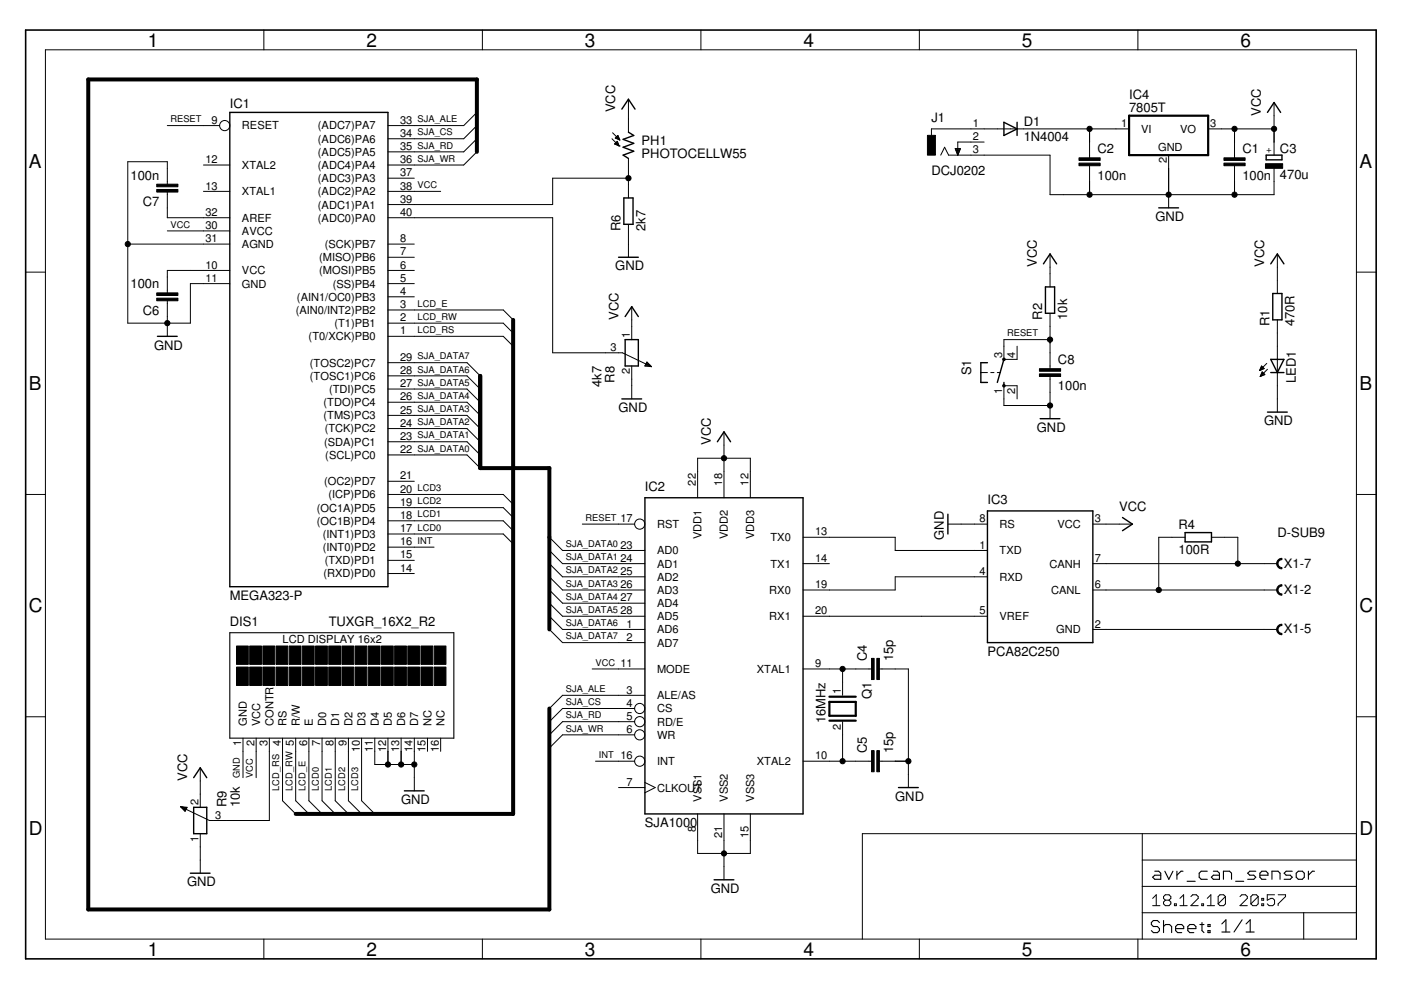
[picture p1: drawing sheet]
<svg xmlns="http://www.w3.org/2000/svg" width="297mm" height="210mm" viewBox="0 0 297 210" stroke-linecap="round" stroke-linejoin="round" font-family="sans-serif">
<g fill="#000" stroke="#000" stroke-width=".21">
<path d="M9.6 10.6v188.5zM55.9 6.4v4.2zM102.3 6.4v4.2zM148.6 6.4v4.2zM194.9 6.4v4.2zM241.3 6.4v4.2zM9.6 10.6h278zM27.1 34.3v17.5zM35.5 35.7v2.8zM35.5 38.5v.6zM35.5 34.3v1.4zM27.1 34.3h8.4z"/>
<path d="M43.1 35h5.6zM43.1 26.6h3.5zM35.5 26.6h7.6zM82.3 26.6h5.5zM82.3 29.4h5.5zM82.3 32.2h5.5zM82.3 35h5.5zM82.3 37.8h5.5zM87.8 26.6h10.5zM87.8 29.4h10.5zM87.8 32.2h10.5zM87.8 35h10.5z"/>
<path d="M101.1 23.8l-2.8 2.8zM101.1 26.6l-2.8 2.8zM98.3 32.2l2.8-2.8zM98.3 35l2.8-2.8zM117.2 37.8h16zM129.7 29.4l1.6 1.5zM129.9 28.2l1.5 1.5zM130.3 30.5l.6-.5zM130.3 30.5h.8zM130.4 30.4h.6zM130.4 29.3l.6-.6zM130.5 29.2h.7z"/>
<path d="M130.6 29.3h.7zM130.6 30.3h.4zM130.6 30.7h.6zM130.7 29h.4zM130.7 30.1h.2zM130.8 28.9h.3zM130.9 30l.4 .9zM130.9 29.4h.4zM131 30.8h.2zM131 28.7l.4 1zM131.2 29.6h.2zM130.3 30.5l1 .4z"/>
<path d="M130.4 29.3l1 .4zM133.2 39.2v2.8zM133.2 25.2v2.8zM133.2 33.6v2.8zM133.2 21v2.8zM133.2 23.8v1.4zM133.2 37.8v1.4zM133.2 36.4v1.4zM197.5 27.3v1.4zM200.3 31.2l-.8 1.7zM200.3 31.2l.8 1.7zM202.5 31.5h1.1z"/>
<path d="M202.6 31.6h1zM202.6 31.8h.9zM202.7 31.9h.8zM202.7 32h.7zM202.8 32.2h.6zM202.8 32.3h.5zM202.9 32.4h.4zM202.9 32.6h.3zM203 32.7h.2zM203.1 30.1v2.8zM202.5 31.5l.6 1.4zM201.1 32.9h2z"/>
<path d="M203.6 31.5l-.5 1.4zM197.5 27.3h8.4zM203.1 30.1h2.8zM203.1 32.9h2.8zM205.9 27.3h2.8zM205.9 30.1h2.8zM205.9 32.9h2.8zM208.7 32.9h13.9zM211.5 27.3h2.7zM208.7 27.3h2.8zM214.2 27.3h2.8zM217 27.3h14z"/>
<path d="M222.6 32.9v8.4zM231 30.1v2.8zM231 35.7v2.8zM231 32.9v.6zM231 35.1v.6zM231 38.5v2.8zM231 27.3v2.8zM231 27.3h5.6zM236.6 27.3h2.8zM247.8 32.9v2.8zM247.8 35.7v5.6zM256.2 27.3h2.7z"/>
<path d="M258.9 27.3h2.8zM261.7 30.1v2.8zM261.7 35.7v2.8zM261.7 32.9v.6zM261.7 35.1v.6zM261.7 38.5v2.8zM261.7 27.3v2.8zM261.7 27.3h8.4zM270.1 21.7v2.8zM270.1 35.7v2.8zM270.1 30.1v2.8zM270.1 38.5v2.8z"/>
<path d="M270.1 24.5v2.8zM270.1 27.3v2.8zM5.4 57.7h4.2zM27.1 51.8v16.7zM35.5 58.7v2.8zM35.5 41.3v2.8zM35.5 40.7v.6zM35.5 44.1v2.1zM35.5 57.3v1.4zM35.5 57.3h4.9zM43.1 51.8h5.6zM43.1 49h5.6z"/>
<path d="M43.1 46.2h5.6zM43.1 40.6h5.6zM43.1 57.3h5.6zM27.1 51.8h16zM35.5 49h7.6zM35.5 46.2h7.6zM40.4 57.3h2.7zM82.3 40.6h5.5zM82.3 43.4h5.5zM82.3 46.2h5.5zM82.3 51.8h5.5zM82.3 54.5h5.5z"/>
<path d="M82.3 57.3h5.5zM87.8 40.6h5.6zM87.8 43.4h29.4zM87.8 46.2h29.4zM117.2 37.8v5.6zM117.2 46.2v28.6zM133.2 47.6v2.8zM133.2 51.8v2.7zM133.2 50.4v1.4zM222.6 53.8v2.8zM222.6 58v2.8zM222.6 56.6v1.4z"/>
<path d="M222.6 41.3h2.8zM225.4 41.3h5.6zM247.8 41.3v2.8zM231 41.3h16.8zM247.8 41.3h13.9zM261.7 41.3h8.4zM270.8 53.8v2.8zM270.8 59.4v2.8zM270.8 56.6v2.8zM287.6 57.7h4.2zM27.1 68.5h8.4zM35.5 64.3v2.8z"/>
<path d="M35.5 63.8v.5zM35.5 61.5v.6zM35.5 68.5v2.8zM35.5 67.1v1.4zM40.4 60.1v8.4zM35.5 68.5h4.9zM43.1 60.1h5.6zM40.4 60.1h2.7zM82.3 60.1h5.5zM82.3 62.9h5.5zM82.3 65.7h5.5zM82.3 68.5h5.5z"/>
<path d="M82.3 71.3h5.5zM82.3 76.9h5.5zM82.3 79.7h5.5zM87.8 76.9h11.2zM87.8 79.7h11.2zM87.8 71.3h18.9zM87.8 65.7h18.9zM87.8 68.5h18.9zM99 76.9l2.8 2.8zM99 79.7l2.8 2.8zM106.7 71.3l2.1 2.1zM106.7 65.7l2.1 2.1z"/>
<path d="M106.7 68.5l2.1 2.1zM117.2 74.8h11.2zM128.4 74.8h2.7zM132 74.8l6.1 2.9zM131.1 74.8h.9zM133.9 69.2v2.8zM133.9 65v2.8zM133.9 67.8v1.4zM136.7 77.6l1.4 .1zM136.7 77.6h1.3zM136.8 77.4h1zM136.9 77.3h.8z"/>
<path d="M136.9 77.2h.7zM137 77h.4zM137.1 76.9h.2zM137.2 76.7l-.5 .9zM137.8 77.7h.3zM137.2 76.7l.9 1zM208 79h1.4zM210.1 79h.7zM211.5 79h.6zM212.8 73.4v2.8zM212.8 72v1.4zM212.8 72h9.8z"/>
<path d="M215.6 73.4v2.8zM212.8 76.2h2.8zM222.6 74.8v2.8zM222.6 77.6v.5zM222.6 66.4v2.8zM222.6 69.2v2.8zM222.6 72v.7zM222.6 72v2.8zM267.5 77.6l-.4 1zM267.1 78.4h.4zM267.2 78.3h.6zM267.6 78.8l-.4 1z"/>
<path d="M267.2 79.8h.2zM267.2 78.1h.8zM267.3 79.6h.4zM267.3 78h.6zM267.4 79.5h.6zM267.4 77.8h.3zM267.4 79.3h.7zM267.4 77.7h.2zM267.5 79.2h.5zM267.5 77.6l.5 .5zM267.5 79.1h.3zM267.6 78.8l.6 .6z"/>
<path d="M267.1 78.6l.9-.5zM267.2 79.8l1-.4zM268.6 77l-1.5 1.6zM268.7 78.3l-1.5 1.5zM270.8 67.8v2.8zM270.8 73.4v2.8zM270.8 76.2v2.8zM270.8 70.6v2.8zM82.3 82.5h5.5zM82.3 85.3h5.5zM82.3 88.1h5.5zM82.3 90.9h5.5z"/>
<path d="M82.3 93.7h5.5zM82.3 96.5h5.5zM87.8 82.5h11.2zM87.8 85.3h11.2zM87.8 88.1h11.2zM87.8 90.9h11.2zM87.8 93.7h11.2zM87.8 96.5h11.2zM99 82.5l2.8 2.8zM99 85.3l2.8 2.8zM99 88.1l2.8 2.8zM99 90.9l2.8 2.8z"/>
<path d="M99 93.7l2.8 2.8zM99 96.5l2.8 2.7zM133.9 77.6v2.8zM133.9 81.8v2.8zM133.9 80.4v1.4zM147.9 99.9v5.6zM147.9 97.2v2.7zM147.9 97.2h5.6zM153.5 99.9v5.6zM153.5 91.6v2.8zM153.5 97.2h5.6zM153.5 97.2v2.7z"/>
<path d="M153.5 94.4v2.8zM159.1 99.9v5.6zM159.1 97.2v2.7zM212.8 81.8v2.8zM212.8 84.6v1.4zM212.8 86h9.8zM215.6 81.8v2.8zM212.8 81.8h2.8zM222.6 86v2.8zM222.6 80.4v2.8zM222.6 79.8v.6zM222.6 83.2v2.8z"/>
<path d="M270.8 84.6v2.8zM270.8 79v2.8zM270.8 81.8v2.8zM5.4 104.8h4.2zM82.3 118.8h5.5zM82.3 116h5.5zM82.3 113.2h5.5zM82.3 110.4h5.5zM82.3 107.6h5.5zM82.3 104.8h5.5zM82.3 102h5.5zM87.8 104.8h18.9z"/>
<path d="M87.8 107.6h18.9zM87.8 110.4h18.9zM87.8 113.2h18.9zM87.8 116h4.2zM106.7 104.8l2.1 2.1zM106.7 107.6l2.1 2.1zM106.7 110.4l2.1 2.1zM106.7 113.2l2.1 2.1zM116.5 116.7l2.8 2.8zM116.5 113.9l2.8 2.8zM131.1 111.1h3.5zM131.1 116.7h5.6z"/>
<path d="M131.1 119.5h5.6zM119.3 119.5h11.8zM119.3 116.7h11.8zM123.5 111.1h7.6zM170.3 119.5h5.5zM170.3 113.9h5.5zM175.8 113.9h14zM189.8 113.9v2.8zM189.8 116.7h16.8zM201 111.1h2.8zM203.8 111.1h2.8zM206.6 116.7h2.8z"/>
<path d="M206.6 111.1h2.8zM231.7 119.5h2.8zM231.7 111.1h2.8zM237.3 111.1h2.8zM234.5 111.1h2.8zM245.7 113.9v11.2zM248.5 113.9h2.8zM245.7 113.9h2.8zM256.9 113.9h2.7zM259.6 113.9h2.8zM234.5 119.5h27.9zM262.4 113.9v5.6z"/>
<path d="M268 119.5h2.8zM262.4 119.5h5.6zM287.6 104.8h4.2zM82.3 121.6h5.5zM116.5 133.5l2.8 2.7zM116.5 130.7l2.8 2.8zM116.5 127.9l2.8 2.8zM116.5 125.1l2.8 2.8zM116.5 122.3l2.8 2.8zM116.5 119.5l2.8 2.8zM131.1 122.3h5.6zM131.1 125.1h5.6z"/>
<path d="M131.1 127.9h5.6zM131.1 130.7h5.6zM131.1 133.5h5.6zM131.1 136.2h5.6zM119.3 136.2h11.8zM119.3 133.5h11.8zM119.3 130.7h11.8zM119.3 127.9h11.8zM119.3 125.1h11.8zM119.3 122.3h11.8zM170.3 130.7h5.5zM170.3 125.1h5.5z"/>
<path d="M175.8 125.1h14zM175.8 130.7h19.6zM189.8 122.3v2.8zM189.8 122.3h16.8zM195.4 130.7h11.2zM206.6 130.7h2.8zM206.6 122.3h2.8zM231.7 125.1h2.8zM231.7 133.5h2.8zM234.5 125.1h11.2zM268 125.1h2.8zM268 133.5h2.8z"/>
<path d="M234.5 133.5h33.5zM245.7 125.1h22.3zM5.4 152h4.2zM51.5 156.5v2.8zM54.3 156.5v2.8zM57.1 156.5v2.8zM59.9 156.5v2.8zM59.9 159.3v10.5zM62.7 156.5v2.8zM62.7 159.3v10.5zM65.5 156.5v2.8zM65.5 159.3v10.5z"/>
<path d="M68.3 156.5v2.8zM68.3 159.3v10.5zM71.1 156.5v2.8zM71.1 159.3v10.5zM73.9 156.5v2.8zM73.9 159.3v10.5zM76.7 156.5v2.8zM76.7 159.3v10.5zM79.5 156.5v2.8zM79.5 159.3v2.8zM82.3 156.5v2.8zM82.3 159.3v2.8z"/>
<path d="M85 156.5v2.8zM85 159.3v2.8zM87.8 156.5v2.8zM90.6 156.5v2.8zM93.4 156.5v2.8zM119.3 147.4l-2.8 2.8zM119.3 150.2l-2.8 2.8zM119.3 153l-2.8 2.8zM119.3 155.8l-2.8 2.8zM125.6 141.8h5.5zM131.1 147.4h5.6zM131.1 150.2h3.5z"/>
<path d="M131.1 153h3.5zM131.1 155.8h3.5zM131.1 141.8h5.6zM119.3 147.4h11.8zM119.3 150.2h11.8zM119.3 153h11.8zM119.3 155.8h11.8zM170.3 141.8h5.5zM178.6 153v2.8zM178.6 144.6v2.8zM178.6 155.8v5.6zM175.8 141.8h2.8z"/>
<path d="M178.6 141.8v2.8zM181.4 141.8h2.8zM178.6 141.8h2.8zM184.2 141.8h.6zM186.5 141.8h.5zM187 141.8h2.8zM189.8 141.8h2.8zM192.6 141.8v19.6zM287.6 152h4.2zM38.3 171l.9 1zM38.3 171.1h.5zM38.5 171.2h1.1z"/>
<path d="M38.6 171.4h1zM38.7 171.5h.8zM38.9 171.6h.5zM39 171.8h.3zM39.1 171.9h.2zM39.7 171.2l-.5 .8zM38.3 171l1.4 .2zM42.5 176.8v2.8zM42.5 168.4v2.8zM42.5 162.8v2.8zM42.5 165.6v2.8zM38.3 171l6.1 3z"/>
<path d="M44.4 174h.8zM45.2 174h2.8zM48 174h9.1zM51.5 159.3v5.6zM54.3 159.3v5.6zM57.1 159.3v14.7zM59.9 169.8l2.8 2.8zM62.7 169.8l2.8 2.8zM65.5 169.8l2.8 2.8zM68.3 169.8l2.8 2.8zM71.1 169.8l2.8 2.8zM73.9 169.8l2.8 2.8z"/>
<path d="M76.7 169.8l2.8 2.8zM79.5 162.1h2.8zM82.3 162.1h2.7zM85 162.1h2.8zM87.8 164.9v2.8zM87.8 159.3v2.8zM87.8 162.1v2.8zM131.1 161.4h3.5zM131.1 167h5.6zM126.3 161.4h4.8zM136.7 165.9l2.2 1.1zM136.7 168.1l2.2-1.1z"/>
<path d="M147.9 172.6v5.6zM147.9 178.2v2.8zM153.5 172.6v5.6zM153.5 178.2v2.8zM159.1 172.6v5.6zM170.3 161.4h5.5zM175.8 161.4h2.8zM181.4 161.4h2.8zM178.6 161.4h2.8zM182.8 176.8h59.4zM184.2 161.4h.6zM186.5 161.4h.5z"/>
<path d="M187 161.4h2.8zM189.8 161.4h2.8zM192.6 164.2v2.8zM192.6 161.4v2.8zM242.2 176.8h45.4zM9.6 199.1h278zM42.5 182.3v2.8zM42.5 179.6v2.7zM147.9 181h5.6zM153.5 183.7v2.8zM153.5 181h5.6zM153.5 181v2.7z"/>
<path d="M159.1 178.2v2.8zM182.8 176.8v22.3zM242.2 193.5v5.6zM242.2 187.9v5.6zM242.2 187.9h45.4zM242.2 182.3v5.6zM242.2 182.3h45.4zM242.2 176.8v5.5zM244.4 190.5l.7-.8zM244.4 192h1.5zM245.1 189.7v2.3zM246.7 190.1l.4-.4z"/>
<path d="M246.7 191.3v.3zM247.1 190.9l-.4 .4zM246.7 190.1v.4zM247.1 189.7h.8zM246.7 191.6l.4 .4zM246.7 190.5l.4 .4zM247.1 190.9h.8zM247.9 189.7l.3 .4zM247.9 190.9l.3 .4zM247.1 192h.8zM248.2 190.1v.4zM248.2 190.5l-.3 .4z"/>
<path d="M248.2 191.3v.3zM248.2 191.6l-.3 .4zM249 191.6v.4zM249 191.6h.4zM249.4 191.6v.4zM249 192h.4zM250.2 190.5l.7-.8zM250.2 192h1.5zM250.9 189.7v2.3zM252.5 192l1.5-1.5zM252.9 189.7l-.4 .4zM252.9 189.7h.7z"/>
<path d="M252.5 192h1.5zM254 190.1v.4zM253.6 189.7l.4 .4zM254.8 191.6v.4zM254.8 191.6h.4zM255.2 191.6v.4zM254.8 192h.4zM256.7 189.7l-.7 .8zM256 192h1.5zM256.7 189.7v2.3zM258.3 190.1v1.5zM258.3 190.1l.4-.4z"/>
<path d="M258.3 191.6l1.5-1.5zM258.7 189.7h.7zM258.3 191.6l.4 .4zM259.4 189.7l.4 .4zM258.7 192h.7zM259.8 190.1v1.5zM259.8 191.6l-.4 .4zM262.9 192l1.6-1.5zM263.3 189.7l-.4 .4zM263.3 189.7h.8zM262.9 192h1.6zM264.5 190.1v.4z"/>
<path d="M264.1 189.7l.4 .4zM265.2 190.1v1.5zM265.2 190.1l.4-.4zM265.2 191.6l1.6-1.5zM265.6 189.7h.8zM265.2 191.6l.4 .4zM266.4 189.7l.4 .4zM265.6 192h.8zM266.8 190.1v1.5zM266.8 191.6l-.4 .4zM267.5 190.5h.4zM267.5 190.5v.4z"/>
<path d="M267.5 191.6h.4zM267.5 191.6v.4zM267.9 190.5v.4zM267.5 190.9h.4zM267.9 191.6v.4zM267.5 192h.4zM268.7 189.7v1.2zM268.7 190.9l.8-.4zM268.7 191.6l.4 .4zM269.5 190.5h.3zM269.8 190.5l.4 .4zM269.1 192h.7z"/>
<path d="M268.7 189.7h1.5zM270.2 190.9v.7zM270.2 191.6l-.4 .4zM271 189.7h1.6zM271 191.6v.4zM272.6 189.7v.4zM271 191.6l1.6-1.5zM276.4 193.5v5.6zM276.4 193.5h11.2zM242.2 193.5h34.2zM287.6 193.5v5.6zM287.6 187.9v5.6z"/>
<path d="M287.6 182.3v5.6zM287.6 176.8v5.5zM287.6 10.6v188.5zM55.9 199.1v4.2zM102.3 199.1v4.2zM148.6 199.1v4.2zM194.9 199.1v4.2zM241.3 199.1v4.2z"/>
<path d="M270.9 118.8l.7-.4h.2v.3a.84 .84 0 0 0-.8 .8 .84 .84 0 0 0 .8 .8v.3a1.11 1.11 0 0 1-1-.6 1.11 1.11 0 0 1 .1-1.2z" fill-rule="evenodd"/>
<path d="M270.9 124.4l.7-.4h.2v.2a.84 .84 0 0 0-.8 .9 .84 .84 0 0 0 .8 .8v.3a1.11 1.11 0 0 1-1-.6 1.11 1.11 0 0 1 .1-1.2z" fill-rule="evenodd"/>
<path d="M270.9 132.8l.7-.4h.2v.2a.84 .84 0 0 0-.8 .9 .84 .84 0 0 0 .8 .8v.3a1.11 1.11 0 0 1-1-.6 1.11 1.11 0 0 1 .1-1.2z" fill-rule="evenodd"/>
<circle cx="133.2" cy="37.8" r=".55"/>
<circle cx="231" cy="27.3" r=".55"/>
<circle cx="261.7" cy="27.3" r=".55"/>
<circle cx="270.1" cy="27.3" r=".55"/>
<circle cx="27.1" cy="51.8" r=".55"/>
<circle cx="231" cy="41.3" r=".55"/>
<circle cx="247.8" cy="41.3" r=".55"/>
<circle cx="261.7" cy="41.3" r=".55"/>
<circle cx="35.5" cy="68.5" r=".55"/>
<circle cx="222.6" cy="72" r=".55"/>
<circle cx="153.5" cy="97.2" r=".55"/>
<circle cx="222.6" cy="86" r=".55"/>
<circle cx="262.4" cy="119.5" r=".55"/>
<circle cx="245.7" cy="125.1" r=".55"/>
<circle cx="178.6" cy="141.8" r=".55"/>
<circle cx="82.3" cy="162.1" r=".55"/>
<circle cx="85" cy="162.1" r=".55"/>
<circle cx="87.8" cy="162.1" r=".55"/>
<circle cx="178.6" cy="161.4" r=".55"/>
<circle cx="192.6" cy="161.4" r=".55"/>
<circle cx="153.5" cy="181" r=".55"/>
</g>
<g fill="none" stroke="#000" stroke-width=".21">
<circle cx="47.6" cy="26.6" r="1.08"/>
<circle cx="135.6" cy="111.1" r="1.08"/>
<circle cx="135.6" cy="155.8" r="1.08"/>
<circle cx="135.6" cy="153" r="1.08"/>
<circle cx="135.6" cy="150.2" r="1.08"/>
<circle cx="135.6" cy="161.4" r="1.08"/>
</g>
<g fill="#000" stroke="#000" stroke-width=".3">
<path d="M48.7 23.8h33.6zM82.3 23.8v100.6zM132.1 31.2l2.3-.8zM132.1 29.5l2.3-.8zM132.1 32.9l2.3-.8zM132.1 32.9l1.1 .7zM133.2 28l1.2 .7zM133.2 21l-1.4 2.1zM132.1 31.2l2.3 .9zM132.1 29.5l2.3 .9zM133.2 21l1.4 2.1zM212.8 28.7l2.8-1.4z"/>
<path d="M212.8 25.9v2.8zM212.8 25.9l2.8 1.4zM215.6 25.9v1.4zM215.6 27.3v1.4zM268.5 33.9h3.3zM268.5 32.9v1zM268.5 32.9h3.3zM270.1 21.7l-1.4 2.1zM270.1 21.7l1.4 2.1zM271.8 32.9v1zM131.1 54.5h4.2zM132.3 42v5.6z"/>
<path d="M134.2 42v5.6zM132.3 42h1.9zM132.3 47.6h1.9zM222.6 53.8l-1.4 2.1zM222.6 53.8l1.4 2.1zM245.7 44.1h4.2zM270.8 53.8l-1.4 2.1zM270.8 53.8l1.4 2.1zM33.4 71.3h4.2zM132.5 77.6h2.8zM132.5 72v5.6zM133.9 65l-1.4 2.1z"/>
<path d="M132.5 72h2.8zM135.3 72v5.6zM133.9 65l1.4 2.1zM208 76.9h1.4zM208 76.9v2.1zM212.8 76.2l-1.3 4.9zM221.7 60.8v5.6zM223.6 60.8v5.6zM221.7 60.8h1.9zM221.7 66.4h1.9zM269.8 62.2v5.6zM269.4 76.2l1.4 2.8z"/>
<path d="M269.4 79h1.4zM269.4 76.2h1.4zM271.8 62.2v5.6zM269.8 62.2h2zM269.8 67.8h2zM272.2 76.2l-1.4 2.8zM270.8 79h1.4zM270.8 76.2h1.4zM131.8 84.6h4.2zM153.5 91.6l-1.4 2.1zM153.5 91.6l1.4 2.1zM208 81.1h1.4z"/>
<path d="M208 79v2.1zM212.8 81.1v.7zM220.5 88.8h4.2zM268.7 87.4h4.2zM136.7 105.5v67.1zM136.7 105.5h33.6zM201 109v4.2zM209.4 108.3h22.3zM231.7 108.3v27.9zM238 112.5l2.1-1.4zM238 109.7l2.1 1.4zM251.3 114.9h5.6z"/>
<path d="M251.3 112.9v2zM251.3 112.9h5.6zM256.9 112.9v2zM48.7 23.8v100.6zM48.7 124.4h33.6zM209.4 108.3v27.9zM209.4 136.2h22.3zM41.1 176.8h2.7zM41.1 171.2v5.6zM42.5 162.8l-1.4 2.1zM41.1 171.2h2.7zM43.8 171.2v5.6z"/>
<path d="M42.5 162.8l1.3 2.1zM85.7 167.7h4.2zM136.7 172.6h33.6zM170.3 105.5v67.1zM190.5 167h4.2zM40.4 185.1h4.1zM151.4 186.5h4.2z"/>
</g>
<path d="M239.4 32.9h16.8zM239.4 24.5v8.4zM256.2 24.5v8.4zM239.4 24.5h16.8zM175.8 148.8v3zM181.4 148.8v3zM175.8 151.8h5.6zM175.8 148.8h5.6zM175.8 152.8h5.6zM175.8 147.7h5.6z" fill="#000" stroke="#000" stroke-width=".47"/>
<g fill="#000" stroke="#000" stroke-width=".23">
<path d="M48.7 134.2v22.3zM48.7 134.2h47.5zM48.7 156.5h47.5zM96.2 134.2v22.3zM244.1 195.6v.4zM244.1 196l.4 .4zM244.4 186l.4-.4zM244.5 195.2l-.4 .4zM244.5 196.4h.9zM244.1 197.3l.4 .4zM244.8 184.7h.9zM244.4 186l.4 .4z"/>
<path d="M244.8 185.6h1.3zM244.5 195.2h.9zM245.4 196.4l.4 .5zM244.5 197.7h.9zM245.7 184.7l.4 .4zM245.4 195.2l.4 .4zM245.8 196.9v.4zM245.8 197.3l-.4 .4zM246.1 185.1v1.3zM244.8 186.4h1.3zM246.7 195.2v2.5zM246.7 196.4l.4-.4z"/>
<path d="M247 184.7l.8 1.7zM247.1 196h.9zM248.7 184.7l-.9 1.7zM248 196l.4 .4zM248.4 196.4v1.3zM249.3 196.4v.9zM249.3 196.4l.4-.4zM249.5 184.7v1.7zM249.5 185.6l.9-.9zM249.3 197.3l.4 .4zM249.7 196h.8zM250.4 184.7h.4z"/>
<path d="M249.7 197.7h.8zM250.5 196l.5 .4zM251 196.4v.5zM249.3 196.9h1.7zM251.7 186.9h1.7zM251.8 196.4v.9zM251.8 196.4l.5-.4zM251.8 197.3l.5 .4zM252.3 196h.8zM252.3 197.7h.8zM253.1 196l.5 .4zM253.6 196.4v.5z"/>
<path d="M251.8 196.9h1.8zM254.2 185.1v.9zM254.2 186l.5 .4zM254.4 196h.9zM254.7 184.7l-.5 .4zM254.7 186.4h1.3zM254.8 195.6v1.7zM254.8 197.3l.5 .4zM254.7 184.7h1.3zM256.1 196h.5zM256.1 196v.4zM256.1 197.3h.5z"/>
<path d="M256.1 197.3v.4zM256.6 196v.4zM256.1 196.4h.5zM256.6 197.3v.4zM256.1 197.7h.5zM256.8 186l.5-.4zM257.3 184.7h.8zM256.8 186l.5 .4zM257.3 185.6h1.2zM258.1 184.7l.4 .4zM258.5 185.1v1.3zM257.3 186.4h1.2z"/>
<path d="M259.1 195.9l.8-.9zM259.1 197.6h1.7zM259.4 184.7v1.7zM259.4 184.7h1.3zM259.9 195v2.6zM260.7 184.7l.4 .4zM261.1 185.1v1.3zM263.4 195l-1.8 2.6zM262 186.9h1.7zM264.2 195.9l.9-.9zM264.2 197.6h1.7zM264.5 186.4h1.3z"/>
<path d="M264.5 185.1l.5-.4zM264.5 185.1l.5 .5zM265 184.7h1.3zM265.1 195v2.6zM266.3 186l-.5 .4zM265 185.6h.8zM265.8 185.6l.5 .4zM267.1 185.1v.9zM267.5 184.7l-.4 .4zM267.1 186l.4 .4zM267.5 184.7h.9zM267.5 186.4h.9z"/>
<path d="M268.4 184.7l.4 .4zM268.8 185.1v.5zM267.1 185.6h1.7zM269.7 184.7v1.7zM269.7 184.7h1.3zM271 184.7l.4 .4zM271.4 185.1v1.3zM272.3 186.4h1.3zM272.7 184.7l-.4 .4zM272.3 185.1l.4 .5zM272.7 184.7h1.3zM274 186l-.4 .4z"/>
<path d="M272.7 185.6h.9zM273.6 185.6l.4 .4zM274.8 185.1v.9zM274.8 186l.5 .4zM275.3 186.4h.8zM274.8 185.1l.5-.4zM276.5 186l-.4 .4zM275.3 184.7h.8zM276.5 185.1v.9zM276.1 184.7l.4 .4zM277.4 184.7v1.7zM278.3 184.7l-.9 .9z"/>
<path d="M278.3 184.7h.4z"/>
</g>
<g fill="#000" stroke="#000" stroke-width=".21">
<path d="M33.2 39.1h4.5v.5h-4.5zM196.6 28.7h1.7v4.2h-1.7zM228.8 34.6h4.5v.5h-4.5zM228.8 33.5h4.5v.5h-4.5zM259.5 34.6h4.5v.5h-4.5zM259.5 33.5h4.5v.5h-4.5zM268.3 34.7h3.6v1h-3.6zM33.2 40.2h4.5v.5h-4.5zM33.2 62.1h4.5v.6h-4.5zM33.2 63.2h4.5v.6h-4.5zM220.4 79.3h4.5v.5h-4.5zM220.4 78.2h4.5v.5h-4.5z"/>
<path d="M50.1 137h2.5v3.9h-2.5zM52.9 137h2.5v3.9h-2.5zM55.7 137h2.5v3.9h-2.5zM58.5 137h2.5v3.9h-2.5zM61.3 137h2.5v3.9h-2.5zM64.1 137h2.5v3.9h-2.5zM66.9 137h2.5v3.9h-2.5zM69.7 137h2.5v3.9h-2.5zM72.5 137h2.5v3.9h-2.5zM75.3 137h2.5v3.9h-2.5zM78.1 137h2.5v3.9h-2.5zM80.9 137h2.5v3.9h-2.5z"/>
<path d="M83.7 137h2.5v3.9h-2.5zM86.5 137h2.5v3.9h-2.5zM89.3 137h2.5v3.9h-2.5zM92.1 137h2.4v3.9h-2.4zM184.8 139.6h.5v4.5h-.5zM185.9 139.6h.6v4.5h-.6zM50.1 141.4h2.5v3.9h-2.5zM52.9 141.4h2.5v3.9h-2.5zM55.7 141.4h2.5v3.9h-2.5zM58.5 141.4h2.5v3.9h-2.5zM61.3 141.4h2.5v3.9h-2.5zM64.1 141.4h2.5v3.9h-2.5z"/>
<path d="M66.9 141.4h2.5v3.9h-2.5zM69.7 141.4h2.5v3.9h-2.5zM72.5 141.4h2.5v3.9h-2.5zM75.3 141.4h2.5v3.9h-2.5zM78.1 141.4h2.5v3.9h-2.5zM80.9 141.4h2.5v3.9h-2.5zM83.7 141.4h2.5v3.9h-2.5zM86.5 141.4h2.5v3.9h-2.5zM89.3 141.4h2.5v3.9h-2.5zM92.1 141.4h2.4v3.9h-2.4zM184.8 159.1h.5v4.5h-.5zM185.9 159.1h.6v4.5h-.6z"/>
</g>
<path d="M5.4 6.4v196.9zM5.4 6.4h286.4zM5.4 203.3h286.4zM291.8 6.4v196.9z" fill="#000" stroke="#000" stroke-width=".34"/>
<g fill="none" stroke="#000" stroke-width=".47">
<circle cx="212.8" cy="76.2" r=".15"/>
<circle cx="212.8" cy="81.8" r=".15"/>
</g>
<path d="M18.7 16.8v176zM18.7 16.8h82.4zM101.1 16.8v15.4zM101.8 79.7v19.5zM108.8 67.8v104.8zM101.8 99.2h14.7zM116.5 99.2v14.7zM116.5 113.9v19.6zM62.7 172.6h46.1zM18.7 192.8h97.8zM116.5 150.2v42.6z" fill="#000" stroke="#000" stroke-width=".85"/>
<g font-size="4">
<text x="31.4" y="9.9">1</text>
<text x="77.7" y="9.9">2</text>
<text x="124" y="9.9">3</text>
<text x="170.3" y="9.9">4</text>
<text x="216.7" y="9.9">5</text>
<text x="263" y="9.9">6</text>
<text x="6.1" y="35.6">A</text>
<text x="288.2" y="35.6">A</text>
<text x="6.1" y="82.7">B</text>
<text x="288.2" y="82.7">B</text>
<text x="6.1" y="129.8">C</text>
<text x="288.2" y="129.8">C</text>
<text x="6.1" y="177">D</text>
<text x="288.2" y="177">D</text>
<text x="31.4" y="202.6">1</text>
<text x="77.7" y="202.6">2</text>
<text x="124" y="202.6">3</text>
<text x="170.3" y="202.6">4</text>
<text x="216.7" y="202.6">5</text>
<text x="263" y="202.6">6</text>
</g>
<g font-size="2.8">
<text x="48.7" y="23">IC1</text>
<text x="130.4" y="23.8" transform="rotate(-90 130.4 23.8)">VCC</text>
<text x="239.4" y="23.8">7805T</text>
<text x="239.4" y="21">IC4</text>
<text x="197.5" y="25.9">J1</text>
<text x="217" y="29.9">1N4004</text>
<text x="217" y="26.8">D1</text>
<text x="267.3" y="24.5" transform="rotate(-90 267.3 24.5)">VCC</text>
<text x="136" y="33.6">PHOTOCELLW55</text>
<text x="136" y="30.8">PH1</text>
<text x="232.7" y="32.5">C2</text>
<text x="263.4" y="32.5">C1</text>
<text x="271.4" y="32.4">C3</text>
<text x="27.7" y="38.1">100n</text>
<text x="197.5" y="37.1">DCJ0202</text>
<text x="232.7" y="38.1">100n</text>
<text x="263.4" y="38.1">100n</text>
<text x="271.4" y="38">470u</text>
<text x="30.3" y="43.6">C7</text>
<text x="245" y="46.9">GND</text>
<text x="131.6" y="49" transform="rotate(-90 131.6 49)">R6</text>
<text x="136.9" y="49" transform="rotate(-90 136.9 49)">2k7</text>
<text x="130.4" y="57.3">GND</text>
<text x="219.8" y="56.6" transform="rotate(-90 219.8 56.6)">VCC</text>
<text x="268" y="56.6" transform="rotate(-90 268 56.6)">VCC</text>
<text x="27.7" y="61.1">100n</text>
<text x="30.3" y="66.7">C6</text>
<text x="131.1" y="67.8" transform="rotate(-90 131.1 67.8)">VCC</text>
<text x="221" y="67.8" transform="rotate(-90 221 67.8)">R2</text>
<text x="226.3" y="67.8" transform="rotate(-90 226.3 67.8)">10k</text>
<text x="269.2" y="69.2" transform="rotate(-90 269.2 69.2)">R1</text>
<text x="274.5" y="69.2" transform="rotate(-90 274.5 69.2)">470R</text>
<text x="32.7" y="74.1">GND</text>
<text x="224.3" y="77.2">C8</text>
<text x="127.5" y="82" transform="rotate(-90 127.5 82)">4k7</text>
<text x="130.3" y="81.1" transform="rotate(-90 130.3 81.1)">R8</text>
<text x="205.9" y="79.6" transform="rotate(-90 205.9 79.6)">S1</text>
<text x="224.3" y="82.8">100n</text>
<text x="274.7" y="81.2" transform="rotate(-90 274.7 81.2)">LED1</text>
<text x="131.1" y="87.4">GND</text>
<text x="150.7" y="94.4" transform="rotate(-90 150.7 94.4)">VCC</text>
<text x="219.8" y="91.6">GND</text>
<text x="268" y="90.2">GND</text>
<text x="136.7" y="104.1">IC2</text>
<text x="209.4" y="106.9">IC3</text>
<text x="237.3" y="108.3">VCC</text>
<text x="249.9" y="112.3">R4</text>
<text x="270.8" y="113.9">D-SUB9</text>
<text x="200.1" y="114.4" transform="rotate(-90 200.1 114.4)">GND</text>
<text x="249.9" y="117.5">100R</text>
<text x="272.2" y="125.9">X1-2</text>
<text x="272.2" y="120.3">X1-7</text>
<text x="48.7" y="127.2">MEGA323-P</text>
<text x="48.7" y="132.8">DIS1</text>
<text x="69.7" y="132.8">TUXGR_16X2_R2</text>
<text x="272.2" y="134.3">X1-5</text>
<text x="183.8" y="140.2" transform="rotate(-90 183.8 140.2)">C4</text>
<text x="189.4" y="140.2" transform="rotate(-90 189.4 140.2)">15p</text>
<text x="209.4" y="139">PCA82C250</text>
<text x="184.8" y="148.3" transform="rotate(-90 184.8 148.3)">Q1</text>
<text x="175" y="153.3" transform="rotate(-90 175 153.3)">16MHz</text>
<text x="183.8" y="159.7" transform="rotate(-90 183.8 159.7)">C5</text>
<text x="189.4" y="159.7" transform="rotate(-90 189.4 159.7)">15p</text>
<text x="39.7" y="165.6" transform="rotate(-90 39.7 165.6)">VCC</text>
<text x="48" y="171.2" transform="rotate(-90 48 171.2)">R9</text>
<text x="50.8" y="171.2" transform="rotate(-90 50.8 171.2)">10k</text>
<text x="85.1" y="170.5">GND</text>
<text x="189.8" y="169.8">GND</text>
<text x="136.7" y="175.4">SJA1000</text>
<text x="39.7" y="187.9">GND</text>
<text x="150.7" y="189.3">GND</text>
</g>
<g font-size="2.3">
<text x="44.9" y="26.2">9</text>
<text x="51.3" y="27.5">RESET</text>
<text x="67.4" y="27.5">(ADC7)PA7</text>
<text x="84.8" y="26.2">33</text>
<text x="84.8" y="29">34</text>
<text x="206.3" y="26.9">1</text>
<text x="206.3" y="29.7">2</text>
<text x="237.7" y="26.9">1</text>
<text x="242" y="28.2">VI</text>
<text x="250.2" y="28.1">VO</text>
<text x="256.5" y="26.9">3</text>
<text x="43.5" y="34.6">12</text>
<text x="51.3" y="35.8">XTAL2</text>
<text x="67.4" y="30.2">(ADC6)PA6</text>
<text x="67.4" y="33">(ADC5)PA5</text>
<text x="67.4" y="35.8">(ADC4)PA4</text>
<text x="84.8" y="31.8">35</text>
<text x="84.8" y="34.6">36</text>
<text x="206.3" y="32.5">3</text>
<text x="245.5" y="32.1">GND</text>
<text x="247.4" y="34.6" transform="rotate(-90 247.4 34.6)">2</text>
<text x="43.5" y="40.2">13</text>
<text x="51.3" y="41.4">XTAL1</text>
<text x="67.4" y="38.6">(ADC3)PA3</text>
<text x="67.4" y="41.4">(ADC2)PA2</text>
<text x="84.8" y="37.4">37</text>
<text x="84.8" y="40.2">38</text>
<text x="43.5" y="45.8">32</text>
<text x="51.3" y="47">AREF</text>
<text x="67.4" y="44.2">(ADC1)PA1</text>
<text x="67.4" y="47">(ADC0)PA0</text>
<text x="84.8" y="43">39</text>
<text x="84.8" y="45.8">40</text>
<text x="43.5" y="51.4">31</text>
<text x="43.5" y="48.6">30</text>
<text x="51.3" y="52.6">AGND</text>
<text x="51.3" y="49.8">AVCC</text>
<text x="68.8" y="52.6">(SCK)PB7</text>
<text x="84.8" y="51.4">8</text>
<text x="43.5" y="57">10</text>
<text x="43.5" y="59.7">11</text>
<text x="51.3" y="58.2">VCC</text>
<text x="67.7" y="55.4">(MISO)PB6</text>
<text x="67.7" y="58.2">(MOSI)PB5</text>
<text x="84.8" y="54.2">7</text>
<text x="84.8" y="57">6</text>
<text x="84.8" y="59.7">5</text>
<text x="51.3" y="61">GND</text>
<text x="63" y="63.8">(AIN1/OC0)PB3</text>
<text x="70.5" y="61">(SS)PB4</text>
<text x="84.8" y="62.5">4</text>
<text x="84.8" y="65.3">3</text>
<text x="62.7" y="66.6">(AIN0/INT2)PB2</text>
<text x="70.9" y="69.4">(T1)PB1</text>
<text x="84.8" y="68.1">2</text>
<text x="84.8" y="70.9">1</text>
<text x="133.5" y="71.6" transform="rotate(-90 133.5 71.6)">1</text>
<text x="65.4" y="72.1">(T0/XCK)PB0</text>
<text x="65.7" y="77.7">(TOSC2)PC7</text>
<text x="84.8" y="76.5">29</text>
<text x="129.4" y="74.4">3</text>
<text x="212.5" y="75.8" transform="rotate(-90 212.5 75.8)">3</text>
<text x="215.3" y="75.8" transform="rotate(-90 215.3 75.8)">4</text>
<text x="65.7" y="80.5">(TOSC1)PC6</text>
<text x="69.8" y="83.3">(TDI)PC5</text>
<text x="84.8" y="79.3">28</text>
<text x="84.8" y="82.1">27</text>
<text x="133.5" y="79.3" transform="rotate(-90 133.5 79.3)">2</text>
<text x="212.5" y="83.5" transform="rotate(-90 212.5 83.5)">1</text>
<text x="215.3" y="83.5" transform="rotate(-90 215.3 83.5)">2</text>
<text x="68.6" y="86.1">(TDO)PC4</text>
<text x="68.6" y="88.9">(TMS)PC3</text>
<text x="84.8" y="84.9">26</text>
<text x="84.8" y="87.7">25</text>
<text x="68.7" y="94.5">(SDA)PC1</text>
<text x="68.8" y="91.7">(TCK)PC2</text>
<text x="84.8" y="90.5">24</text>
<text x="84.8" y="93.3">23</text>
<text x="69" y="97.3">(SCL)PC0</text>
<text x="84.8" y="96.1">22</text>
<text x="84.8" y="101.6">21</text>
<text x="68.7" y="102.9">(OC2)PD7</text>
<text x="69.6" y="105.7">(ICP)PD6</text>
<text x="84.8" y="107.2">19</text>
<text x="84.8" y="104.4">20</text>
<text x="147.5" y="103" transform="rotate(-90 147.5 103)">22</text>
<text x="153.1" y="103" transform="rotate(-90 153.1 103)">18</text>
<text x="158.7" y="103" transform="rotate(-90 158.7 103)">12</text>
<text x="67.2" y="111.3">(OC1B)PD4</text>
<text x="67.2" y="108.5">(OC1A)PD5</text>
<text x="84.8" y="112.8">17</text>
<text x="84.8" y="110">18</text>
<text x="131.5" y="110.7">17</text>
<text x="139.3" y="112">RST</text>
<text x="172.8" y="113.5">13</text>
<text x="207.7" y="110.7">8</text>
<text x="211.9" y="112">RS</text>
<text x="224.2" y="112">VCC</text>
<text x="232.1" y="110.7">3</text>
<text x="68.4" y="116.8">(INT0)PD2</text>
<text x="68.4" y="114">(INT1)PD3</text>
<text x="68.8" y="119.6">(TXD)PD1</text>
<text x="84.8" y="118.4">15</text>
<text x="84.8" y="115.6">16</text>
<text x="131.5" y="116.3">23</text>
<text x="131.5" y="119.1">24</text>
<text x="139.3" y="117.5">AD0</text>
<text x="148.7" y="114.4" transform="rotate(-90 148.7 114.4)">VDD1</text>
<text x="154.3" y="114.4" transform="rotate(-90 154.3 114.4)">VDD2</text>
<text x="159.9" y="114.4" transform="rotate(-90 159.9 114.4)">VDD3</text>
<text x="163.4" y="114.7">TX0</text>
<text x="172.8" y="119.1">14</text>
<text x="207.7" y="116.3">1</text>
<text x="211.9" y="117.5">TXD</text>
<text x="232.1" y="119.1">7</text>
<text x="68.6" y="122.4">(RXD)PD0</text>
<text x="84.8" y="121.2">14</text>
<text x="131.5" y="121.9">25</text>
<text x="131.5" y="124.7">26</text>
<text x="139.3" y="120.3">AD1</text>
<text x="139.3" y="123.1">AD2</text>
<text x="139.3" y="125.9">AD3</text>
<text x="163.1" y="125.9">RX0</text>
<text x="163.4" y="120.3">TX1</text>
<text x="172.8" y="124.7">19</text>
<text x="207.7" y="121.9">4</text>
<text x="211.9" y="123.1">RXD</text>
<text x="222.5" y="120.3">CANH</text>
<text x="222.9" y="125.9">CANL</text>
<text x="232.1" y="124.7">6</text>
<text x="131.5" y="127.5">27</text>
<text x="131.5" y="130.3">28</text>
<text x="139.3" y="128.7">AD4</text>
<text x="139.3" y="131.5">AD5</text>
<text x="163.1" y="131.5">RX1</text>
<text x="172.8" y="130.3">20</text>
<text x="207.7" y="130.3">5</text>
<text x="211.9" y="131.5">VREF</text>
<text x="59.9" y="136.4">LCD DISPLAY 16x2</text>
<text x="132.8" y="133.1">1</text>
<text x="132.8" y="135.9">2</text>
<text x="139.3" y="134.3">AD6</text>
<text x="139.3" y="137.1">AD7</text>
<text x="223.9" y="134.3">GND</text>
<text x="232.1" y="133.1">2</text>
<text x="131.5" y="141.5">11</text>
<text x="139.3" y="142.7">MODE</text>
<text x="160.5" y="142.7">XTAL1</text>
<text x="172.8" y="141.5">9</text>
<text x="132.8" y="147">3</text>
<text x="132.8" y="149.8">4</text>
<text x="139.3" y="148.3">ALE/AS</text>
<text x="178.2" y="147" transform="rotate(-90 178.2 147)">1</text>
<text x="52.4" y="153.9" transform="rotate(-90 52.4 153.9)">GND</text>
<text x="55.2" y="153.9" transform="rotate(-90 55.2 153.9)">VCC</text>
<text x="58" y="153.9" transform="rotate(-90 58 153.9)">CONTR</text>
<text x="60.7" y="153.9" transform="rotate(-90 60.7 153.9)">RS</text>
<text x="63.5" y="153.9" transform="rotate(-90 63.5 153.9)">R/W</text>
<text x="66.3" y="153.9" transform="rotate(-90 66.3 153.9)">E</text>
<text x="69.1" y="153.9" transform="rotate(-90 69.1 153.9)">D0</text>
<text x="71.9" y="153.9" transform="rotate(-90 71.9 153.9)">D1</text>
<text x="74.7" y="153.9" transform="rotate(-90 74.7 153.9)">D2</text>
<text x="77.5" y="153.9" transform="rotate(-90 77.5 153.9)">D3</text>
<text x="80.3" y="153.9" transform="rotate(-90 80.3 153.9)">D4</text>
<text x="83.1" y="153.9" transform="rotate(-90 83.1 153.9)">D5</text>
<text x="85.9" y="153.9" transform="rotate(-90 85.9 153.9)">D6</text>
<text x="88.7" y="153.9" transform="rotate(-90 88.7 153.9)">D7</text>
<text x="91.5" y="153.9" transform="rotate(-90 91.5 153.9)">NC</text>
<text x="94.3" y="153.9" transform="rotate(-90 94.3 153.9)">NC</text>
<text x="132.8" y="152.6">5</text>
<text x="132.8" y="155.4">6</text>
<text x="139.3" y="151.1">CS</text>
<text x="139.3" y="153.9">RD/E</text>
<text x="178.2" y="154.7" transform="rotate(-90 178.2 154.7)">2</text>
<text x="51.1" y="158.2" transform="rotate(-90 51.1 158.2)">1</text>
<text x="53.9" y="158.2" transform="rotate(-90 53.9 158.2)">2</text>
<text x="56.7" y="158.2" transform="rotate(-90 56.7 158.2)">3</text>
<text x="59.5" y="158.2" transform="rotate(-90 59.5 158.2)">4</text>
<text x="62.3" y="158.2" transform="rotate(-90 62.3 158.2)">5</text>
<text x="65.1" y="158.2" transform="rotate(-90 65.1 158.2)">6</text>
<text x="67.9" y="158.2" transform="rotate(-90 67.9 158.2)">7</text>
<text x="70.7" y="158.2" transform="rotate(-90 70.7 158.2)">8</text>
<text x="73.5" y="158.2" transform="rotate(-90 73.5 158.2)">9</text>
<text x="76.3" y="159.5" transform="rotate(-90 76.3 159.5)">10</text>
<text x="79.1" y="159.5" transform="rotate(-90 79.1 159.5)">11</text>
<text x="81.9" y="159.5" transform="rotate(-90 81.9 159.5)">12</text>
<text x="84.7" y="159.5" transform="rotate(-90 84.7 159.5)">13</text>
<text x="87.5" y="159.5" transform="rotate(-90 87.5 159.5)">14</text>
<text x="90.2" y="159.5" transform="rotate(-90 90.2 159.5)">15</text>
<text x="93" y="159.5" transform="rotate(-90 93 159.5)">16</text>
<text x="131.5" y="161">16</text>
<text x="139.3" y="156.6">WR</text>
<text x="172.8" y="161">10</text>
<text x="132.8" y="166.6">7</text>
<text x="139.3" y="162.2">INT</text>
<text x="139.3" y="167.8">CLKOUT</text>
<text x="160.5" y="162.2">XTAL2</text>
<text x="42.1" y="170.8" transform="rotate(-90 42.1 170.8)">2</text>
<text x="45.6" y="173.6">3</text>
<text x="148.7" y="170" transform="rotate(-90 148.7 170)">VSS1</text>
<text x="154.3" y="170" transform="rotate(-90 154.3 170)">VSS2</text>
<text x="159.9" y="170" transform="rotate(-90 159.9 170)">VSS3</text>
<text x="42.1" y="178.5" transform="rotate(-90 42.1 178.5)">1</text>
<text x="147.5" y="176.5" transform="rotate(-90 147.5 176.5)">8</text>
<text x="153.1" y="177.8" transform="rotate(-90 153.1 177.8)">21</text>
<text x="158.7" y="177.8" transform="rotate(-90 158.7 177.8)">15</text>
</g>
<g font-size="2">
<text x="36.2" y="25.9">RESET</text>
<text x="88.5" y="25.9">SJA_ALE</text>
<text x="88.5" y="28.7">SJA_CS</text>
<text x="88.5" y="31.5">SJA_RD</text>
<text x="88.5" y="34.3">SJA_WR</text>
<text x="269.5" y="32.5" transform="rotate(-90 269.5 32.5)">+</text>
<text x="88.5" y="39.9">VCC</text>
<text x="36.2" y="48.3">VCC</text>
<text x="88.5" y="65">LCD_E</text>
<text x="88.5" y="70.6">LCD_RS</text>
<text x="88.5" y="67.8">LCD_RW</text>
<text x="213.6" y="71.3">RESET</text>
<text x="88.5" y="76.2">SJA_DATA7</text>
<text x="88.5" y="79">SJA_DATA6</text>
<text x="88.5" y="81.8">SJA_DATA5</text>
<text x="88.5" y="84.6">SJA_DATA4</text>
<text x="88.5" y="87.4">SJA_DATA3</text>
<text x="88.5" y="90.2">SJA_DATA2</text>
<text x="88.5" y="93">SJA_DATA1</text>
<text x="88.5" y="95.8">SJA_DATA0</text>
<text x="88.5" y="104.1">LCD3</text>
<text x="88.5" y="106.9">LCD2</text>
<text x="88.5" y="109.7">LCD1</text>
<text x="88.5" y="112.5">LCD0</text>
<text x="124.2" y="110.4">RESET</text>
<text x="88.5" y="115.3">INT</text>
<text x="120" y="118.8">SJA_DATA1</text>
<text x="120" y="116">SJA_DATA0</text>
<text x="120" y="124.4">SJA_DATA3</text>
<text x="120" y="121.6">SJA_DATA2</text>
<text x="120" y="130">SJA_DATA5</text>
<text x="120" y="127.2">SJA_DATA4</text>
<text x="120" y="135.6">SJA_DATA7</text>
<text x="120" y="132.8">SJA_DATA6</text>
<text x="126.3" y="141.1">VCC</text>
<text x="120" y="146.7">SJA_ALE</text>
<text x="120" y="149.5">SJA_CS</text>
<text x="120" y="152.3">SJA_RD</text>
<text x="120" y="155.1">SJA_WR</text>
<text x="127" y="160.7">INT</text>
<text x="50.8" y="164.9" transform="rotate(-90 50.8 164.9)">GND</text>
<text x="53.6" y="164.9" transform="rotate(-90 53.6 164.9)">VCC</text>
<text x="59.2" y="167.7" transform="rotate(-90 59.2 167.7)">LCD_RS</text>
<text x="62" y="167.7" transform="rotate(-90 62 167.7)">LCD_RW</text>
<text x="64.8" y="167.7" transform="rotate(-90 64.8 167.7)">LCD_E</text>
<text x="67.6" y="167.7" transform="rotate(-90 67.6 167.7)">LCD0</text>
<text x="70.4" y="167.7" transform="rotate(-90 70.4 167.7)">LCD1</text>
<text x="73.2" y="167.7" transform="rotate(-90 73.2 167.7)">LCD2</text>
<text x="76" y="167.7" transform="rotate(-90 76 167.7)">LCD3</text>
</g>
</svg>
